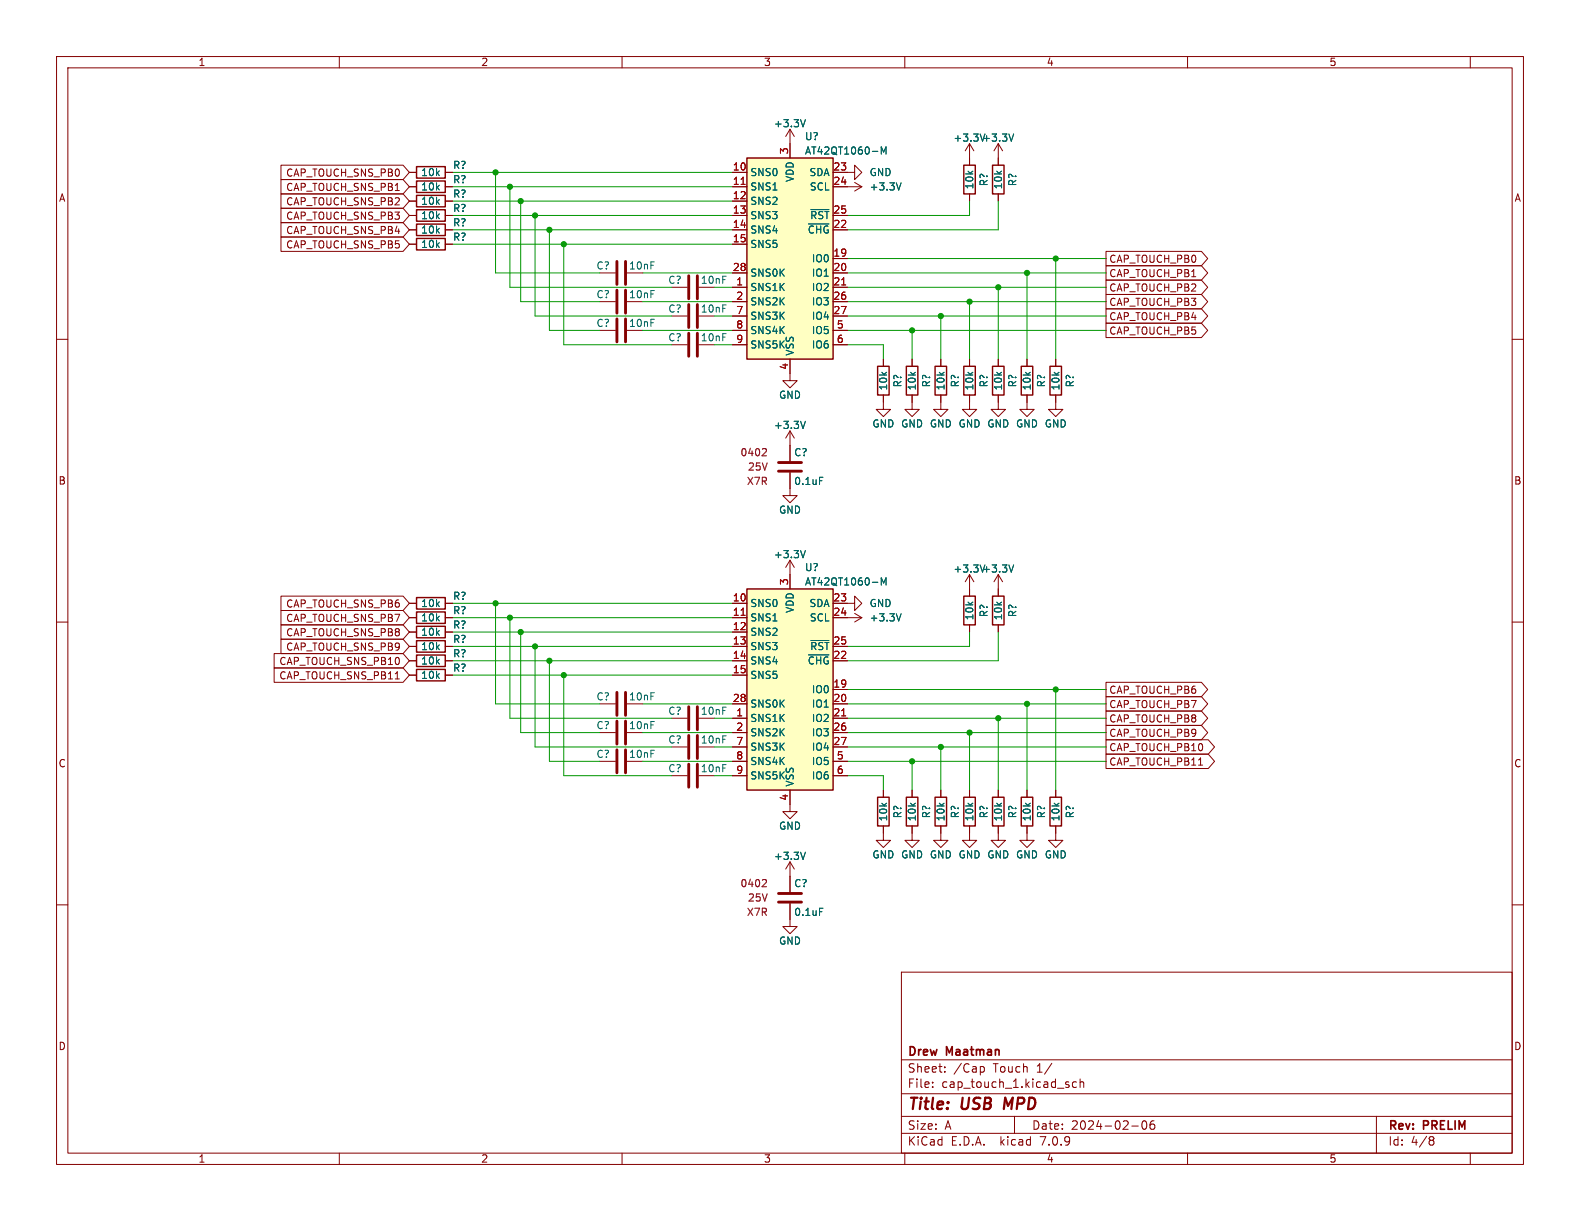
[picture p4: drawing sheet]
<svg xmlns="http://www.w3.org/2000/svg" width="279mm" height="216mm" viewBox="0 0 279 216" stroke-linecap="round" stroke-linejoin="round" font-family="sans-serif">
<g fill="none" stroke="#840000" stroke-width=".18">
<path d="M10 10h259.4v195.9h-259.4zM12 12h255.4v191.9h-255.4zM60 10v2M110 10v2M160 10v2M210 10v2M260 10v2M49.7 34.3h21.6l1.1 1.3-1.1 1.2h-21.6zM49.7 36.8h21.6l1.1 1.3-1.1 1.3h-21.6zM49.7 31.7h21.6l1.1 1.3-1.1 1.3h-21.6zM49.7 29.2h21.6l1.1 1.3-1.1 1.3h-21.6zM49.7 39.4h21.6l1.1 1.2-1.1 1.3h-21.6z"/>
<path d="M72.4 30.5h1.3M72.4 33h1.3M72.4 35.6h1.3M72.4 38.1h1.3M78.7 30.5h1.3M78.7 33h1.3M78.7 35.6h1.3M78.7 38.1h1.3M129.5 30.5h2.6M129.5 33h2.6M129.5 35.6h2.6M129.5 38.1h2.6"/>
<path d="M139.7 22.9v5M139.7 22.9l-.8 1.2M139.7 22.9l.8 1.2M147.3 30.5h3.8v-1.3l1.3 1.3-1.3 1.3v-1.3M147.3 33h5.1M147.3 38.1h2.6M151.1 32.3l1.3 .7M152.4 33l-1.3 .8M171.4 25.4v3.8M171.4 34.3v1.3M171.4 25.4l-.7 1.3M171.4 25.4l.8 1.3"/>
<path d="M176.5 25.4v3.8M176.5 34.3v1.3M176.5 25.4l-.7 1.3M176.5 25.4l.8 1.3M10 60h2M49.7 41.9h21.6l1.1 1.3-1.1 1.3h-21.6zM72.4 40.6h1.3M72.4 43.2h1.3M78.7 40.6h1.3M78.7 43.2h1.3M106 53.3h2.8M106 58.4h2.8"/>
<path d="M106 48.3h2.8M118.7 55.9h2.8M118.7 50.8h2.8M129.5 55.9h2.6M129.5 53.3h2.6M129.5 58.4h2.6M129.5 48.3h2.6M129.5 50.8h2.6M129.5 40.6h2.6M129.5 43.2h2.6M147.3 55.9h2.6M147.3 53.3h2.6"/>
<path d="M147.3 58.4h2.6M147.3 48.3h2.6M147.3 50.8h2.6M147.3 40.6h2.6M147.3 45.7h2.6M195.6 44.4h16.9l1.1 1.3-1.1 1.3h-16.9zM195.6 52.1h16.9l1.1 1.2-1.1 1.3h-16.9zM195.6 57.1h16.9l1.1 1.3-1.1 1.3h-16.9zM195.6 49.5h16.9l1.1 1.3-1.1 1.3h-16.9zM195.6 47h16.9l1.1 1.3-1.1 1.2h-16.9zM195.6 54.6h16.9l1.1 1.3-1.1 1.3h-16.9zM267.4 60h2"/>
<path d="M118.7 61h2.8M129.5 61h2.6M139.7 63.5v3.8h1.3l-1.3 1.3-1.3-1.3h1.3M139.7 76.2v5.3M139.7 76.2l-.8 1.3M139.7 76.2l.8 1.3M147.3 61h2.6M156.2 69.9v2.5h1.3l-1.3 1.3-1.3-1.3h1.3M156.2 63.5v1.3M161.3 69.9v2.5h1.3l-1.3 1.3-1.3-1.3h1.3M161.3 63.5v1.3M166.4 69.9v2.5h1.2l-1.2 1.3-1.3-1.3h1.3"/>
<path d="M166.4 63.5v1.3M171.4 69.9v2.5h1.3l-1.3 1.3-1.2-1.3h1.2M171.4 63.5v1.3M176.5 69.9v2.5h1.3l-1.3 1.3-1.2-1.3h1.2M176.5 63.5v1.3M181.6 69.9v2.5h1.3l-1.3 1.3-1.3-1.3h1.3M181.6 63.5v1.3M186.7 69.9v2.5h1.3l-1.3 1.3-1.3-1.3h1.3M186.7 63.5v1.3M139.7 83.6v4h1.3l-1.3 1.3-1.3-1.3h1.3M139.7 99.1l-.8 1.2M139.7 99.1v5"/>
<path d="M139.7 99.1l.8 1.2M10 110h2M48.5 118.1h22.8l1.1 1.3-1.1 1.3h-22.8zM48.5 115.6h22.8l1.1 1.2-1.1 1.3h-22.8zM49.7 107.9h21.6l1.1 1.3-1.1 1.3h-21.6zM49.7 105.4h21.6l1.1 1.3-1.1 1.3h-21.6zM49.7 113h21.6l1.1 1.3-1.1 1.3h-21.6zM49.7 110.5h21.6l1.1 1.3-1.1 1.2h-21.6zM72.4 114.3h1.3M72.4 111.8h1.3M72.4 109.2h1.3M72.4 116.8h1.3"/>
<path d="M72.4 119.4h1.3M72.4 106.7h1.3M78.7 114.3h1.3M78.7 111.8h1.3M78.7 109.2h1.3M78.7 116.8h1.3M78.7 119.4h1.3M78.7 106.7h1.3M129.5 114.3h2.6M129.5 111.8h2.6M129.5 109.2h2.6M129.5 116.8h2.6"/>
<path d="M129.5 119.4h2.6M129.5 106.7h2.6M147.3 106.7h3.8v-1.3l1.3 1.3-1.3 1.3v-1.3M147.3 114.3h2.6M147.3 109.2h5.1M147.3 116.8h2.6M151.1 108.5l1.3 .7M152.4 109.2l-1.3 .8M171.4 101.6v3.8M171.4 110.5v1.3M171.4 101.6l-.7 1.3M171.4 101.6l.8 1.3"/>
<path d="M176.5 101.6v3.8M176.5 110.5v1.3M176.5 101.6l-.7 1.3M176.5 101.6l.8 1.3M267.4 110h2M69.9 120.1h.7M106 134.6h2.8M106 129.5h2.8M106 124.5h2.8M118.7 127h2.8M118.7 137.2h2.8M118.7 132.1h2.8"/>
<path d="M129.5 134.6h2.6M129.5 127h2.6M129.5 137.2h2.6M129.5 132.1h2.6M129.5 129.5h2.6M129.5 124.5h2.6M139.7 139.7v3.8h1.3l-1.3 1.3-1.3-1.3h1.3M147.3 134.6h2.6M147.3 127h2.6M147.3 137.2h2.6M147.3 132.1h2.6M147.3 121.9h2.6"/>
<path d="M147.3 129.5h2.6M147.3 124.5h2.6M156.2 139.7v1.3M161.3 139.7v1.3M166.4 139.7v1.3M171.4 139.7v1.3M176.5 139.7v1.3M181.6 139.7v1.3M186.7 139.7v1.3M195.6 128.3h16.9l1.1 1.2-1.1 1.3h-16.9zM195.6 130.8h18.1l1.1 1.3-1.1 1.3h-18.1zM195.6 123.2h16.9l1.1 1.3-1.1 1.2h-16.9z"/>
<path d="M195.6 120.6h16.9l1.1 1.3-1.1 1.3h-16.9zM195.6 133.3h18.1l1.1 1.3-1.1 1.3h-18.1zM195.6 125.7h16.9l1.1 1.3-1.1 1.3h-16.9zM211.9 135.3h.8M10 160h2M139.7 159.8v4h1.3l-1.3 1.3-1.3-1.3h1.3M139.7 152.4v5.3M139.7 152.4l-.8 1.3M139.7 152.4l.8 1.3M156.2 146.1v2.5h1.3l-1.3 1.3-1.3-1.3h1.3M161.3 146.1v2.5h1.3l-1.3 1.3-1.3-1.3h1.3M166.4 146.1v2.5h1.2l-1.2 1.3-1.3-1.3h1.3"/>
<path d="M171.4 146.1v2.5h1.3l-1.3 1.3-1.2-1.3h1.2M176.5 146.1v2.5h1.3l-1.3 1.3-1.2-1.3h1.2M181.6 146.1v2.5h1.3l-1.3 1.3-1.3-1.3h1.3M186.7 146.1v2.5h1.3l-1.3 1.3-1.3-1.3h1.3M267.4 160h2M159.4 171.9h108v32h-108zM159.4 197.4h108M159.4 193.4h108M159.4 187.4h108M164.9 192.1v.2M164.9 191.4v.1M167.1 189.4v.2"/>
<path d="M167.1 188.7v.1M173.5 188.6h.3l.3 .3-.1 .5-.5 .2M179.4 197.4v3M188.9 191.8l.2 .2-.2 .3M188.9 191.3l.1 .1M190.4 191.4l-.5-.1-.3 .3v.4l.2 .2h.6M191 191.4l.2-.1 .4 .1v.9M191 190.8v1.5M200.1 199.1h1.2M202.1 198.3l.2-.1a.81 .81 0 0 1 .6 .6 .81 .81 0 0 1-.3 .8l-.2 .1a.81 .81 0 0 1-.3-1.4zM204.1 198.2a.59 .59 0 0 0-.7 .6v.6l.1 .2 .4 .1 .2-.2 .1-.5-.1-.2h-.5l-.2 .2M243.4 197.4v6.5"/>
<path d="M60 203.9v2M110 203.9v2M159.4 200.4h108M160 203.9v2M210 203.9v2M253 201h.3l.3 .3-.3 .3M253 201.6h.3M253.3 201.6l.2 .2 .1 .4-.3 .3h-.3M260 203.9v2"/>
</g>
<path d="M177.8 194.1l-.3 2" fill="none" stroke="#840000" stroke-width=".4"/>
<g fill="none" stroke="#840000" stroke-width=".51">
<path d="M109.1 46.2v4.1M109.1 51.3v4.1M109.1 56.4v4.1M110.6 46.2v4.1M110.6 51.3v4.1M110.6 56.4v4.1M121.8 48.8v4M121.8 53.8v4.1M121.8 58.9v4.1M123.3 48.8v4M123.3 53.8v4.1M123.3 58.9v4.1"/>
<path d="M137.7 83.3h4M137.7 81.8h4M109.1 122.4v4.1M109.1 127.5v4.1M109.1 132.6v4.1M110.6 122.4v4.1M110.6 127.5v4.1M110.6 132.6v4.1M121.8 125v4M121.8 130v4.1M121.8 135.1v4.1M123.3 125v4"/>
<path d="M123.3 130v4.1M123.3 135.1v4.1M137.7 159.5h4M137.7 158h4"/>
</g>
<g fill="none" stroke="#006464" stroke-width=".18">
<path d="M142.4 21.2l-.4 1.2M143 39.6h3.6M143.4 37.1h3.2M155.8 27.2v-1.2l.5 .9 .4-.9v1.2M159.3 32.3l-.4 1.3M179.3 23.7l-.5 1.3M142.4 74.5l-.4 1.3M142.4 97.4l-.4 1.2M144.9 84.4h.6M179.3 99.9l-.5 1.3M143 115.8h3.6M143.4 113.3h3.2"/>
<path d="M155.8 103.4v-1.2l.5 .9 .4-.9v1.2M159.3 108.5l-.4 1.3M142.4 150.7l-.4 1.3M144.9 160.6h.6"/>
</g>
<path d="M135.3 79.3l.2 .3v.3l-.7 .7h.7M135.3 155.5l.2 .3v.3l-.7 .7h.7" fill="none" stroke="#840084" stroke-width=".18"/>
<g fill="none" stroke="#840000" stroke-width=".25">
<path d="M73.7 32h5v2h-5zM73.7 29.5h5v2h-5zM73.7 34.5h5v2.1h-5zM73.7 39.6h5v2.1h-5zM73.7 37.1h5v2h-5zM132.1 27.9h15.2v35.6h-15.2zM170.4 29.2h2.1v5.1h-2.1zM175.5 29.2h2v5.1h-2zM73.7 42.2h5v2h-5zM155.2 64.8h2v5.1h-2zM160.3 64.8h2v5.1h-2zM165.4 64.8h2v5.1h-2z"/>
<path d="M170.4 64.8h2.1v5.1h-2.1zM175.5 64.8h2v5.1h-2zM180.6 64.8h2v5.1h-2zM185.7 64.8h2v5.1h-2zM73.7 113.3h5v2h-5zM73.7 110.7h5v2.1h-5zM73.7 108.2h5v2h-5zM73.7 115.8h5v2.1h-5zM73.7 118.4h5v2h-5zM73.7 105.7h5v2h-5zM132.1 104.1h15.2v35.6h-15.2zM170.4 105.4h2.1v5.1h-2.1z"/>
<path d="M175.5 105.4h2v5.1h-2zM155.2 141h2v5.1h-2zM160.3 141h2v5.1h-2zM165.4 141h2v5.1h-2zM170.4 141h2.1v5.1h-2.1zM175.5 141h2v5.1h-2zM180.6 141h2v5.1h-2zM185.7 141h2v5.1h-2z"/>
</g>
<g fill="#ffffc2" stroke="#ffffc2" stroke-width=".18">
<path d="M132.1 104.1h15.2v35.6h-15.2z"/>
<path d="M132.1 27.9h15.2v35.6h-15.2z"/>
</g>
<path d="M131.1 32.6h.7M148.8 50.4h.8M131.1 108.8h.7M148.8 126.6h.8" fill="none" stroke="#a90000" stroke-width=".18"/>
<g fill="none" stroke="#009600" stroke-width=".18">
<path d="M80 35.6h49.5M80 38.1h49.5M80 30.5h49.5M80 33h49.5M87.6 30.5v17.8h18.4M90.2 33v17.8h28.5M92.1 35.6v17.7h13.9M94.6 38.1v17.8h24.1M171.4 35.6v2.5h-21.5M176.5 35.6v5h-26.6M80 40.6h49.5M80 43.2h49.5"/>
<path d="M97.2 40.6v17.8h8.8M99.7 43.2v17.8h19M113.7 53.3h15.8M113.7 58.4h15.8M113.7 48.3h15.8M126.4 55.9h3.1M126.4 50.8h3.1M149.9 53.3h45.7M149.9 55.9h45.7M149.9 50.8h45.7M149.9 58.4h45.7M149.9 48.3h45.7"/>
<path d="M149.9 45.7h45.7M161.3 58.4v5.1M166.4 55.9v7.6M171.4 53.3v10.2M176.5 50.8v12.7M181.6 48.3v15.2M186.7 45.7v17.8M126.4 61h3.1M149.9 61h6.3v2.5M80 109.2h49.5M80 116.8h49.5M80 114.3h49.5"/>
<path d="M80 119.4h49.5M80 111.8h49.5M80 106.7h49.5M87.6 106.7v17.8h18.4M90.2 109.2v17.8h28.5M92.1 111.8v17.7h13.9M94.6 114.3v17.8h24.1M97.2 116.8v17.8h8.8M99.7 119.4v17.8h19M171.4 111.8v2.5h-21.5M176.5 111.8v5h-26.6M113.7 129.5h15.8"/>
<path d="M113.7 124.5h15.8M113.7 134.6h15.8M126.4 132.1h3.1M126.4 127h3.1M126.4 137.2h3.1M149.9 132.1h45.7M149.9 121.9h45.7M149.9 129.5h45.7M149.9 124.5h45.7M149.9 127h45.7M149.9 137.2h6.3v2.5M149.9 134.6h45.7"/>
<path d="M161.3 134.6v5.1M166.4 132.1v7.6M171.4 129.5v10.2M176.5 127v12.7M181.6 124.5v15.2M186.7 121.9v17.8"/>
</g>
<g fill="#009600" stroke="#009600" stroke-width=".18">
<circle cx="92.1" cy="111.8" r=".46"/>
<circle cx="90.2" cy="109.2" r=".46"/>
<circle cx="87.6" cy="106.7" r=".46"/>
<circle cx="99.7" cy="43.2" r=".46"/>
<circle cx="97.2" cy="40.6" r=".46"/>
<circle cx="186.7" cy="45.7" r=".46"/>
<circle cx="181.6" cy="48.3" r=".46"/>
<circle cx="176.5" cy="50.8" r=".46"/>
<circle cx="166.4" cy="132.1" r=".46"/>
<circle cx="161.3" cy="134.6" r=".46"/>
<circle cx="166.4" cy="55.9" r=".46"/>
<circle cx="171.4" cy="53.3" r=".46"/>
<circle cx="161.3" cy="58.4" r=".46"/>
<circle cx="94.6" cy="38.1" r=".46"/>
<circle cx="90.2" cy="33" r=".46"/>
<circle cx="92.1" cy="35.6" r=".46"/>
<circle cx="87.6" cy="30.5" r=".46"/>
<circle cx="97.2" cy="116.8" r=".46"/>
<circle cx="94.6" cy="114.3" r=".46"/>
<circle cx="99.7" cy="119.4" r=".46"/>
<circle cx="171.4" cy="129.5" r=".46"/>
<circle cx="181.6" cy="124.5" r=".46"/>
<circle cx="186.7" cy="121.9" r=".46"/>
<circle cx="176.5" cy="127" r=".46"/>
</g>
<g font-size="2.8" fill="#840000">
<text x="160.4" y="196.8">Title:</text>
<text x="170.1" y="196.8">USB</text>
<text x="178.4" y="196.8">MPD</text>
</g>
<g font-size="2.1" fill="#840000">
<text x="160.4" y="189.9">Sheet:</text>
<text x="160.4" y="187.1">Drew</text>
<text x="167.4" y="187.1">Maatman</text>
<text x="168.6" y="189.9">/Cap</text>
<text x="175.7" y="189.9">Touch</text>
<text x="183.5" y="189.9">1/</text>
<text x="160.4" y="192.6">File:</text>
<text x="166.5" y="192.6">cap_touch_1.kicad_sch</text>
<text x="160.4" y="202.8">KiCad</text>
<text x="160.4" y="200">Size:</text>
<text x="167.1" y="200">A</text>
<text x="168.1" y="202.8">E.D.A.</text>
<text x="177" y="202.8">kicad</text>
<text x="182.4" y="200">Date:</text>
<text x="184.2" y="202.8">7.0.9</text>
<text x="189.4" y="200">2024-02-06</text>
<text x="245.4" y="200.2">Rev:</text>
<text x="245.4" y="202.8">Id:</text>
<text x="249.5" y="202.8">4/8</text>
<text x="251.8" y="200.2">PRELIM</text>
</g>
<g font-size="1.8" fill="#840000">
<text x="35" y="11.9">1</text>
<text x="85" y="11.9">2</text>
<text x="135" y="11.9">3</text>
<text x="185" y="11.9">4</text>
<text x="235" y="11.9">5</text>
<text x="10.3" y="35.9">A</text>
<text x="50.5" y="34">CAP_TOUCH_SNS_PB1</text>
<text x="50.5" y="31.4">CAP_TOUCH_SNS_PB0</text>
<text x="267.7" y="35.9">A</text>
<text x="50.5" y="36.5">CAP_TOUCH_SNS_PB2</text>
<text x="50.5" y="39.1">CAP_TOUCH_SNS_PB3</text>
<text x="50.5" y="41.6">CAP_TOUCH_SNS_PB4</text>
<text x="50.5" y="44.1">CAP_TOUCH_SNS_PB5</text>
<text x="196.1" y="46.7">CAP_TOUCH_PB0</text>
<text x="196.1" y="51.8">CAP_TOUCH_PB2</text>
<text x="196.1" y="49.2">CAP_TOUCH_PB1</text>
<text x="196.1" y="54.3">CAP_TOUCH_PB3</text>
<text x="196.1" y="59.4">CAP_TOUCH_PB5</text>
<text x="196.1" y="56.8">CAP_TOUCH_PB4</text>
<text x="10.3" y="85.9">B</text>
<text x="267.7" y="85.9">B</text>
<text x="50.5" y="107.6">CAP_TOUCH_SNS_PB6</text>
<text x="50.5" y="110.2">CAP_TOUCH_SNS_PB7</text>
<text x="50.5" y="112.7">CAP_TOUCH_SNS_PB8</text>
<text x="49.3" y="117.8">CAP_TOUCH_SNS_PB10</text>
<text x="50.5" y="115.3">CAP_TOUCH_SNS_PB9</text>
<text x="49.3" y="120.3">CAP_TOUCH_SNS_PB11</text>
<text x="196.1" y="125.4">CAP_TOUCH_PB7</text>
<text x="196.1" y="122.9">CAP_TOUCH_PB6</text>
<text x="196.1" y="130.5">CAP_TOUCH_PB9</text>
<text x="196.1" y="128">CAP_TOUCH_PB8</text>
<text x="10.3" y="135.9">C</text>
<text x="196.1" y="133">CAP_TOUCH_PB10</text>
<text x="196.1" y="135.6">CAP_TOUCH_PB11</text>
<text x="267.7" y="135.9">C</text>
<text x="10.3" y="185.9">D</text>
<text x="267.7" y="185.9">D</text>
<text x="35" y="205.8">1</text>
<text x="85" y="205.8">2</text>
<text x="135" y="205.8">3</text>
<text x="185" y="205.8">4</text>
<text x="235" y="205.8">5</text>
</g>
<g font-size="1.8" fill="#006464">
<text x="136.8" y="22.7">+3.3V</text>
<text x="142.2" y="25">U?</text>
<text x="142.2" y="27.5">AT42QT1060-M</text>
<text x="168.5" y="25.2">+3.3V +3.3V</text>
<text x="74.4" y="33.9">10k</text>
<text x="74.4" y="31.3">10k</text>
<text x="80" y="32.6">R?</text>
<text x="80" y="30.1">R?</text>
<text x="80" y="35.2">R?</text>
<text x="132.6" y="31.3">SNS0</text>
<text x="132.6" y="33.9">SNS1</text>
<text x="140.6" y="32.3" transform="rotate(-90 140.6 32.3)">VDD</text>
<text x="143" y="31.3">SDA</text>
<text x="143.1" y="33.9">SCL</text>
<text x="153.7" y="31.3">GND</text>
<text x="153.7" y="33.9">+3.3V</text>
<text x="172.3" y="33.6" transform="rotate(-90 172.3 33.6)">10k</text>
<text x="174.9" y="33" transform="rotate(-90 174.9 33)">R?</text>
<text x="177.4" y="33.6" transform="rotate(-90 177.4 33.6)">10k</text>
<text x="179.9" y="33" transform="rotate(-90 179.9 33)">R?</text>
<text x="74.4" y="36.4">10k</text>
<text x="74.4" y="41.5">10k</text>
<text x="74.4" y="39">10k</text>
<text x="80" y="40.2">R?</text>
<text x="80" y="37.7">R?</text>
<text x="132.6" y="36.4">SNS2</text>
<text x="132.6" y="39">SNS3</text>
<text x="132.6" y="41.5">SNS4</text>
<text x="142.7" y="41.5">~{CHG}</text>
<text x="143.2" y="39">~{RST}</text>
<text x="74.4" y="44">10k</text>
<text x="80" y="42.8">R?</text>
<text x="105.4" y="47.9">C?</text>
<text x="111.1" y="47.9">10nF</text>
<text x="132.6" y="44">SNS5</text>
<text x="143.5" y="46.6">IO0</text>
<text x="105.4" y="52.9">C?</text>
<text x="111.1" y="52.9">10nF</text>
<text x="118.1" y="50.4">C?</text>
<text x="123.8" y="50.4">10nF</text>
<text x="132.6" y="51.7">SNS1K</text>
<text x="132.6" y="49.1">SNS0K</text>
<text x="143.5" y="49.1">IO1</text>
<text x="143.5" y="51.7">IO2</text>
<text x="105.4" y="58">C?</text>
<text x="111.1" y="58">10nF</text>
<text x="118.1" y="55.5">C?</text>
<text x="123.8" y="55.5">10nF</text>
<text x="132.6" y="54.2">SNS2K</text>
<text x="132.6" y="56.7">SNS3K</text>
<text x="132.6" y="59.3">SNS4K</text>
<text x="143.5" y="54.2">IO3</text>
<text x="143.5" y="56.7">IO4</text>
<text x="143.5" y="59.3">IO5</text>
<text x="118.1" y="60.6">C?</text>
<text x="123.8" y="60.6">10nF</text>
<text x="132.6" y="61.8">SNS5K</text>
<text x="140.6" y="63" transform="rotate(-90 140.6 63)">VSS</text>
<text x="143.5" y="61.8">IO6</text>
<text x="137.7" y="70.7">GND</text>
<text x="157.1" y="69.1" transform="rotate(-90 157.1 69.1)">10k</text>
<text x="159.6" y="68.6" transform="rotate(-90 159.6 68.6)">R?</text>
<text x="162.2" y="69.1" transform="rotate(-90 162.2 69.1)">10k</text>
<text x="164.7" y="68.6" transform="rotate(-90 164.7 68.6)">R?</text>
<text x="167.2" y="69.1" transform="rotate(-90 167.2 69.1)">10k</text>
<text x="169.8" y="68.6" transform="rotate(-90 169.8 68.6)">R?</text>
<text x="172.3" y="69.1" transform="rotate(-90 172.3 69.1)">10k</text>
<text x="174.9" y="68.6" transform="rotate(-90 174.9 68.6)">R?</text>
<text x="177.4" y="69.1" transform="rotate(-90 177.4 69.1)">10k</text>
<text x="179.9" y="68.6" transform="rotate(-90 179.9 68.6)">R?</text>
<text x="182.5" y="69.1" transform="rotate(-90 182.5 69.1)">10k</text>
<text x="185" y="68.6" transform="rotate(-90 185 68.6)">R?</text>
<text x="187.6" y="69.1" transform="rotate(-90 187.6 69.1)">10k</text>
<text x="190.1" y="68.6" transform="rotate(-90 190.1 68.6)">R?</text>
<text x="136.8" y="76">+3.3V</text>
<text x="154.2" y="75.8">GND GND GND GND GND GND GND</text>
<text x="140.3" y="80.9">C?</text>
<text x="140.3" y="86">0.1uF</text>
<text x="137.7" y="91">GND</text>
<text x="136.8" y="98.9">+3.3V</text>
<text x="142.2" y="101.2">U?</text>
<text x="168.5" y="101.4">+3.3V +3.3V</text>
<text x="74.4" y="107.5">10k</text>
<text x="80" y="106.3">R?</text>
<text x="132.6" y="107.5">SNS0</text>
<text x="142.2" y="103.7">AT42QT1060-M</text>
<text x="143" y="107.5">SDA</text>
<text x="153.7" y="107.5">GND</text>
<text x="74.4" y="112.6">10k</text>
<text x="74.4" y="110.1">10k</text>
<text x="80" y="113.9">R?</text>
<text x="80" y="111.4">R?</text>
<text x="80" y="108.8">R?</text>
<text x="132.6" y="110.1">SNS1</text>
<text x="132.6" y="112.6">SNS2</text>
<text x="140.6" y="108.5" transform="rotate(-90 140.6 108.5)">VDD</text>
<text x="143.1" y="110.1">SCL</text>
<text x="153.7" y="110.1">+3.3V</text>
<text x="172.3" y="109.8" transform="rotate(-90 172.3 109.8)">10k</text>
<text x="174.9" y="109.2" transform="rotate(-90 174.9 109.2)">R?</text>
<text x="177.4" y="109.8" transform="rotate(-90 177.4 109.8)">10k</text>
<text x="179.9" y="109.2" transform="rotate(-90 179.9 109.2)">R?</text>
<text x="74.4" y="115.2">10k</text>
<text x="74.4" y="117.7">10k</text>
<text x="80" y="116.4">R?</text>
<text x="80" y="119">R?</text>
<text x="132.6" y="115.2">SNS3</text>
<text x="132.6" y="117.7">SNS4</text>
<text x="142.7" y="117.7">~{CHG}</text>
<text x="143.2" y="115.2">~{RST}</text>
<text x="74.4" y="120.2">10k</text>
<text x="105.4" y="124.1">C?</text>
<text x="111.1" y="124.1">10nF</text>
<text x="132.6" y="120.2">SNS5</text>
<text x="132.6" y="125.3">SNS0K</text>
<text x="143.5" y="122.8">IO0</text>
<text x="143.5" y="125.3">IO1</text>
<text x="105.4" y="129.1">C?</text>
<text x="111.1" y="129.1">10nF</text>
<text x="118.1" y="126.6">C?</text>
<text x="118.1" y="131.7">C?</text>
<text x="123.8" y="126.6">10nF</text>
<text x="123.8" y="131.7">10nF</text>
<text x="132.6" y="127.9">SNS1K</text>
<text x="132.6" y="130.4">SNS2K</text>
<text x="143.5" y="127.9">IO2</text>
<text x="143.5" y="130.4">IO3</text>
<text x="105.4" y="134.2">C?</text>
<text x="111.1" y="134.2">10nF</text>
<text x="118.1" y="136.8">C?</text>
<text x="123.8" y="136.8">10nF</text>
<text x="132.6" y="132.9">SNS3K</text>
<text x="132.6" y="135.5">SNS4K</text>
<text x="143.5" y="132.9">IO4</text>
<text x="143.5" y="135.5">IO5</text>
<text x="132.6" y="138">SNS5K</text>
<text x="140.6" y="139.2" transform="rotate(-90 140.6 139.2)">VSS</text>
<text x="143.5" y="138">IO6</text>
<text x="137.7" y="146.9">GND</text>
<text x="157.1" y="145.3" transform="rotate(-90 157.1 145.3)">10k</text>
<text x="159.6" y="144.8" transform="rotate(-90 159.6 144.8)">R?</text>
<text x="162.2" y="145.3" transform="rotate(-90 162.2 145.3)">10k</text>
<text x="164.7" y="144.8" transform="rotate(-90 164.7 144.8)">R?</text>
<text x="167.2" y="145.3" transform="rotate(-90 167.2 145.3)">10k</text>
<text x="169.8" y="144.8" transform="rotate(-90 169.8 144.8)">R?</text>
<text x="172.3" y="145.3" transform="rotate(-90 172.3 145.3)">10k</text>
<text x="174.9" y="144.8" transform="rotate(-90 174.9 144.8)">R?</text>
<text x="177.4" y="145.3" transform="rotate(-90 177.4 145.3)">10k</text>
<text x="179.9" y="144.8" transform="rotate(-90 179.9 144.8)">R?</text>
<text x="182.5" y="145.3" transform="rotate(-90 182.5 145.3)">10k</text>
<text x="185" y="144.8" transform="rotate(-90 185 144.8)">R?</text>
<text x="187.6" y="145.3" transform="rotate(-90 187.6 145.3)">10k</text>
<text x="190.1" y="144.8" transform="rotate(-90 190.1 144.8)">R?</text>
<text x="136.8" y="152.2">+3.3V</text>
<text x="154.2" y="152">GND GND GND GND GND GND GND</text>
<text x="140.3" y="157.1">C?</text>
<text x="137.7" y="167.2">GND</text>
<text x="140.3" y="162.2">0.1uF</text>
</g>
<g font-size="1.8" fill="#a90000">
<text x="139.4" y="27.4" transform="rotate(-90 139.4 27.4)">3</text>
<text x="129.5" y="30.2">10</text>
<text x="129.5" y="32.8">11</text>
<text x="129.5" y="35.3">12</text>
<text x="147.3" y="30.2">23</text>
<text x="147.3" y="32.8">24</text>
<text x="129.5" y="37.8">13</text>
<text x="129.5" y="40.4">14</text>
<text x="147.3" y="40.4">22</text>
<text x="147.3" y="37.8">25</text>
<text x="129.5" y="42.9">15</text>
<text x="147.3" y="45.5">19</text>
<text x="129.5" y="48">28</text>
<text x="130.1" y="50.5">1</text>
<text x="130.1" y="53.1">2</text>
<text x="147.3" y="48">20</text>
<text x="147.3" y="50.5">21</text>
<text x="147.3" y="53.1">26</text>
<text x="130.1" y="55.6">7</text>
<text x="130.1" y="58.2">8</text>
<text x="147.3" y="55.6">27</text>
<text x="147.9" y="58.2">5</text>
<text x="130.1" y="60.7">9</text>
<text x="139.4" y="65.5" transform="rotate(-90 139.4 65.5)">4</text>
<text x="147.9" y="60.7">6</text>
<text x="129.5" y="106.4">10</text>
<text x="139.4" y="103.6" transform="rotate(-90 139.4 103.6)">3</text>
<text x="147.3" y="106.4">23</text>
<text x="129.5" y="109">11</text>
<text x="129.5" y="111.5">12</text>
<text x="147.3" y="109">24</text>
<text x="129.5" y="114">13</text>
<text x="129.5" y="116.6">14</text>
<text x="129.5" y="119.1">15</text>
<text x="147.3" y="116.6">22</text>
<text x="147.3" y="114">25</text>
<text x="129.5" y="124.2">28</text>
<text x="147.3" y="121.7">19</text>
<text x="147.3" y="124.2">20</text>
<text x="130.1" y="126.7">1</text>
<text x="130.1" y="129.3">2</text>
<text x="130.1" y="131.8">7</text>
<text x="147.3" y="126.7">21</text>
<text x="147.3" y="129.3">26</text>
<text x="147.3" y="131.8">27</text>
<text x="130.1" y="134.4">8</text>
<text x="130.1" y="136.9">9</text>
<text x="147.9" y="134.4">5</text>
<text x="147.9" y="136.9">6</text>
<text x="139.4" y="141.7" transform="rotate(-90 139.4 141.7)">4</text>
</g>
<g font-size="1.8" fill="#840084">
<text x="130.8" y="80.9">0402</text>
<text x="132.2" y="83.4">25V</text>
<text x="132" y="86">X7R</text>
<text x="130.8" y="157.1">0402</text>
<text x="132.2" y="159.6">25V</text>
<text x="132" y="162.2">X7R</text>
</g>
</svg>
